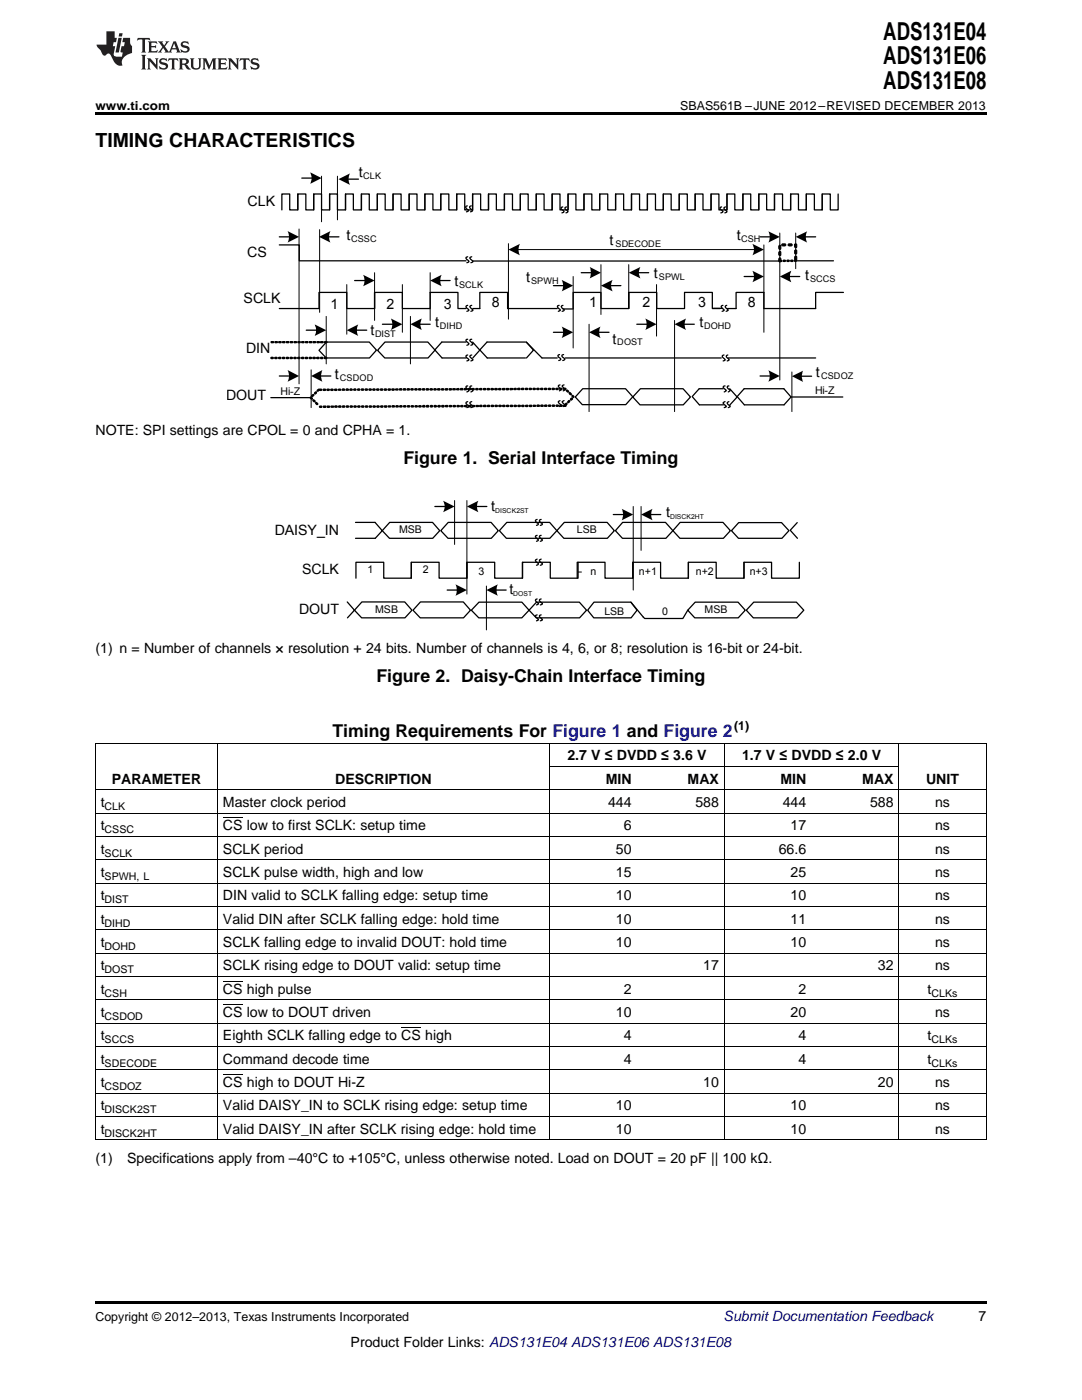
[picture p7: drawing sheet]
<svg xmlns="http://www.w3.org/2000/svg" width="216mm" height="279mm" viewBox="0 0 216 279" stroke-linecap="round" stroke-linejoin="round" font-family="sans-serif">
<path d="M19 259.7h177.8v.5h-177.8z" fill="#000"/>
<g fill="none" stroke="#000" stroke-width=".2">
<path d="M19 157.6h177.8M19 148.3h177.8M19.1 148.4v79.1M43.4 148.4v79.1M109.6 148.4v79.1M109.7 153h69.7M144.5 148.4v79.1M179.3 148.4v79.1M196.8 148.4v79.1M19 176.3h177.8M19 171.6h177.8M19 167h177.8"/>
<path d="M19 162.3h177.8M19 199.5h177.8M19 194.9h177.8M19 190.2h177.8M19 185.6h177.8M19 180.9h177.8M19 218.2h177.8M19 213.5h177.8M19 208.9h177.8M19 204.2h177.8M19 227.5h177.8M19 222.8h177.8"/>
</g>
<path d="M82.1 112.2v3.2h-5.5v-3.2h-5.6v3.2M93.2 112.2v3.2h-5.6v-3.2h-5.5v3.2M104.3 112.2v3.2h-5.6v-3.2h-5.5v3.2M115.3 112.2v3.2h-5.5v-3.2h-5.5v3.2M126.3 112.2v3.2h-5.6v-3.2h-5.5v3.2M137.4 112.2v3.2h-5.6v-3.2h-5.5v3.2M148.5 112.2v3.2h-5.6v-3.2h-5.5v3.2M159.5 112.2v3.2h-5.5v-3.2h-5.5v3.2" fill="none" stroke="#000" stroke-width=".25"/>
<path d="M77.8 104.3h8.5l1.4 1.6-1.4 1.5h-8.6l-1.4-1.5z" fill-rule="evenodd" fill="#fff"/>
<path d="M77.8 104.3h8.5l1.4 1.6-1.4 1.5h-8.6l-1.4-1.5z" fill="none" stroke="#000" stroke-width=".25"/>
<path d="M89.4 104.3h8.6l1.4 1.6-1.4 1.5h-8.6l-1.4-1.5z" fill-rule="evenodd" fill="#fff"/>
<path d="M89.4 104.3h8.6l1.4 1.6-1.4 1.5h-8.6l-1.4-1.5z" fill="none" stroke="#000" stroke-width=".25"/>
<path d="M101.1 104.3h8.6l1.4 1.6-1.4 1.5h-8.7l-1.4-1.5z" fill-rule="evenodd" fill="#fff"/>
<path d="M74.8 104.3l1.5 1.6-1.4 1.5M101.1 104.3h8.6l1.4 1.6-1.4 1.5h-8.7l-1.4-1.5z" fill="none" stroke="#000" stroke-width=".25"/>
<path d="M135.7 104.3h8.6l1.4 1.6-1.4 1.5h-8.6l-1.4-1.5z" fill-rule="evenodd" fill="#fff"/>
<path d="M135.7 104.3h8.6l1.4 1.6-1.4 1.5h-8.6l-1.4-1.5z" fill="none" stroke="#000" stroke-width=".25"/>
<path d="M124.2 104.3h8.6l1.5 1.6-1.4 1.5h-8.7l-1.4-1.5z" fill-rule="evenodd" fill="#fff"/>
<path d="M124.2 104.3h8.6l1.5 1.6-1.4 1.5h-8.7l-1.4-1.5z" fill="none" stroke="#000" stroke-width=".25"/>
<path d="M112.6 104.3h8.5l1.5 1.6-1.4 1.5h-8.7l-1.4-1.5z" fill-rule="evenodd" fill="#fff"/>
<path d="M70.9 104.3h3.9M70.9 107.4h4M112.6 104.3h8.5l1.5 1.6-1.4 1.5h-8.7l-1.4-1.5z" fill="none" stroke="#000" stroke-width=".25"/>
<path d="M72.2 120.1h8.6l1.4 1.7-1.4 1.5h-8.6l-1.5-1.5z" fill-rule="evenodd" fill="#fff"/>
<path d="M72.2 120.1h8.6l1.4 1.7-1.4 1.5h-8.6l-1.5-1.5z" fill="none" stroke="#000" stroke-width=".25"/>
<path d="M83.9 120.1h8.5l1.5 1.7-1.4 1.5h-8.6l-1.5-1.5z" fill-rule="evenodd" fill="#fff"/>
<path d="M83.9 120.1h8.5l1.5 1.7-1.4 1.5h-8.6l-1.5-1.5z" fill="none" stroke="#000" stroke-width=".25"/>
<path d="M95.6 120.2h8.5l1.5 1.6-1.5 1.5h-8.6l-1.4-1.5z" fill-rule="evenodd" fill="#fff"/>
<path d="M69.3 120.1l1.4 1.7-1.4 1.5M95.6 120.2h8.5l1.5 1.6-1.5 1.5h-8.6l-1.4-1.5z" fill="none" stroke="#000" stroke-width=".25"/>
<path d="M138.7 120.2h8.6l1.4 1.6-1.4 1.5h-8.7l-1.4-1.5z" fill-rule="evenodd" fill="#fff"/>
<path d="M138.7 120.2h8.6l1.4 1.6-1.4 1.5h-8.7l-1.4-1.5z" fill="none" stroke="#000" stroke-width=".25"/>
<path d="M118.5 120.2h7.4l1.2 1.6-1.2 1.5h-7.4l-1.2-1.5z" fill-rule="evenodd" fill="#fff"/>
<path d="M118.5 120.2h7.4l1.2 1.6-1.2 1.5h-7.4l-1.2-1.5z" fill="none" stroke="#000" stroke-width=".25"/>
<path d="M107.1 120.2h8.5l1.4 1.6-1.4 1.5h-8.6l-1.4-1.5z" fill-rule="evenodd" fill="#fff"/>
<path d="M107.1 120.2h8.5l1.4 1.6-1.4 1.5h-8.6l-1.4-1.5zM125.9 120.2l2.7 3.2h7.7l.9-1.6" fill="none" stroke="#000" stroke-width=".25"/>
<path d="M90.7 99.9v8.8M93.2 99.9v18.7" fill="none" stroke="#000" stroke-width=".2"/>
<path d="M86.8 101.1h2.2M94.9 101.1h2.2" fill="none" stroke="#000" stroke-width=".26"/>
<g fill="#000">
<path d="M88.4 99.9l2.3 1.2-2.3 1.1 .3-.8v-.6z" fill-rule="evenodd"/>
<path d="M93.2 101.1l2.3-1.2a2.35 2.35 0 0 0 0 2.3z" fill-rule="evenodd"/>
</g>
<path d="M150.4 120.2h8.5l1.5 1.6-1.4 1.5h-8.7l-1.4-1.5z" fill-rule="evenodd" fill="#fff"/>
<path d="M122.4 102.7h2.2M129.7 102.7h2.2M150.4 120.2h8.5l1.5 1.6-1.4 1.5h-8.7l-1.4-1.5z" fill="none" stroke="#000" stroke-width=".25"/>
<path d="M126.4 101.1v16.7M127.9 101.1v8.7" fill="none" stroke="#000" stroke-width=".2"/>
<g fill="#000">
<path d="M124.1 101.5l2.3 1.2-2.3 1.1 .2-.8v-.6z" fill-rule="evenodd"/>
<path d="M127.9 102.7l2.3-1.2-.2 .9v.8l.2 .6z" fill-rule="evenodd"/>
</g>
<path d="M147.4 104.3h8.5l1.5 1.6-1.4 1.5h-8.6l-1.4-1.5z" fill-rule="evenodd" fill="#fff"/>
<g fill="none" stroke="#000" stroke-width=".25">
<path d="M74.7 58.4v3.2h-5.5v-3.2h-5.5v3.2h-8M125.5 58.4v3.2h-5.6v-3.2h-5.5v3.2M74.7 61.6v-3.2h5.6v3.2h5.5v-3.2h5.6v3.2h1.6M93.3 60.9l-.3 .2v.2l.6 .6-.4 .2M94.1 60.9l-.2 .1a.42 .42 0 0 0-.1 .5 .42 .42 0 0 0 .5 .2v.3l-.3 .1M107.2 119.5a.32 .32 0 0 0-.4 .3 .32 .32 0 0 0 .3 .4l.3 .3-.3 .2M107.2 111.6l-.3 .1a.48 .48 0 0 0 .4 .7l.1 .2-.3 .2M107.2 106.8l-.3 .1a.74 .74 0 0 0 .5 .9l-.3 .2M107.2 103.7a.32 .32 0 0 0-.4 .2 .32 .32 0 0 0 .3 .4l.3 .3-.3 .2M108 119.5l-.4 .2v.2l.6 .6-.4 .2M108 111.6l-.4 .1v.3l.6 .6-.4 .2M108 106.8l-.4 .2v.2l.6 .6-.4 .2"/>
<path d="M108 103.7l-.4 .1v.2l.6 .6-.4 .2M147.4 104.3h8.5l1.5 1.6-1.4 1.5h-8.6l-1.4-1.5zM159.1 104.3l-1.4 1.5 1.4 1.6M107.2 122.7l-.3 .1a.74 .74 0 0 0 .5 .8l-.3 .3M108 122.7l-.4 .1v.3l.6 .5v.2l-.4 .1"/>
</g>
<path d="M69.2 56.8v9.9M97.1 117v8.7M115.3 114.2h.7" fill="none" stroke="#000" stroke-width=".2"/>
<path d="M89.2 117.8h2.2M98.8 117.8h2.2" fill="none" stroke="#000" stroke-width=".26"/>
<g fill="#000">
<path d="M90.9 116.6l2.3 1.2-2.3 1.1 .2-.8v-.9z" fill-rule="evenodd"/>
<path d="M97.1 117.8l2.2-1.2-.2 .9v.9l.2 .5z" fill-rule="evenodd"/>
</g>
<path d="M65.1 68.3h8.6l1.4 1.6-1.4 1.5h-8.6l-1.4-1.5z" fill-rule="evenodd" fill="#fff"/>
<path d="M55.7 48.9h4v3.2h33.3M93.3 51.2l-.3 .2v.2l.6 .6-.4 .2M94.1 51.2l-.3 .2v.1l.6 .7-.4 .2M94.3 52.1h61.3M136.6 58.4v3.2h-5.6v-3.2h-5.5v3.2M65.1 68.3h8.6l1.4 1.6-1.4 1.5h-8.6l-1.4-1.5zM145.1 61.6h1.8" fill="none" stroke="#000" stroke-width=".25"/>
<path d="M76.8 68.3h8.6l1.4 1.6-1.4 1.5h-8.6l-1.5-1.5z" fill-rule="evenodd" fill="#fff"/>
<g fill="none" stroke="#000" stroke-width=".25">
<path d="M54.1 71.4l.3-.1 .1 .1-.3 .2zM54.1 68.2l.5 .1-.1 .1h-.4zM54.8 71.4l.4-.1 .1 .1-.4 .2zM54.9 68.2h.4v.2h-.4zM55.6 71.4l.3-.1 .2 .1-.4 .2zM55.7 68.2h.4v.2h-.4zM56.4 71.4l.3-.1 .1 .1-.3 .2zM56.4 68.2h.4v.2h-.4zM57.1 71.4l.4-.1 .1 .1-.4 .2zM57.2 68.2h.4v.2h-.4zM57.9 71.4l.3-.1 .2 .1-.4 .2zM57.9 68.2l.5 .1v.1h-.5z"/>
<path d="M58.7 71.4l.3-.1 .1 .1-.4 .2zM58.7 68.2h.4v.2h-.4zM59.4 71.4l.4-.1 .1 .1-.4 .2zM59.5 68.2h.4v.2h-.4zM60.2 71.4l.3-.1 .1 .1-.3 .2zM60.2 68.2h.4v.2h-.4zM60.9 71.4l.4-.1 .1 .2h-.5zM61 68.2h.4v.2h-.4zM61.7 71.4l.3-.1 .2 .1-.4 .2zM61.7 68.2l.5 .1v.1h-.5zM62.4 71.4l.4-.1 .1 .1-.3 .2zM62.5 68.2l.5 .1-.1 .1h-.4z"/>
<path d="M63.1 71.4l.2-.1 .4 .1-.1 .2zM63.3 68.2h.4v.2h-.4zM64 68.2l.5 .1v.1h-.5zM64 71.3l.5 .1-.5 .2zM64.7 71.4l.1-.1 .4 .1-.1 .2zM64.8 68.2h.4v.2h-.4zM76.8 68.3h8.6l1.4 1.6-1.4 1.5h-8.6l-1.5-1.5z"/>
</g>
<g fill="#000">
<path d="M64.7 71.4l.1-.1 .4 .1-.1 .2zM64 71.3l.5 .1-.5 .2zM63.1 71.4l.2-.1 .4 .1-.1 .2zM62.4 71.4l.4-.1 .1 .1-.3 .2zM61.7 71.4l.3-.1 .2 .1-.4 .2zM60.9 71.4l.4-.1 .1 .2h-.5zM60.2 71.4l.3-.1 .1 .1-.3 .2zM59.4 71.4l.4-.1 .1 .1-.4 .2zM58.7 71.4l.3-.1 .1 .1-.4 .2zM57.9 71.4l.3-.1 .2 .1-.4 .2zM57.1 71.4l.4-.1 .1 .1-.4 .2zM56.4 71.4l.3-.1 .1 .1-.3 .2zM55.6 71.4l.3-.1 .2 .1-.4 .2zM54.8 71.4l.4-.1 .1 .1-.4 .2zM54.1 71.4l.3-.1 .1 .1-.3 .2z" fill-rule="evenodd"/>
<path d="M64.8 68.2h.4v.2h-.4zM64 68.2l.5 .1v.1h-.5zM63.3 68.2h.4v.2h-.4zM62.5 68.2l.5 .1-.1 .1h-.4zM61.7 68.2l.5 .1v.1h-.5zM61 68.2h.4v.2h-.4zM60.2 68.2h.4v.2h-.4zM59.5 68.2h.4v.2h-.4zM58.7 68.2h.4v.2h-.4zM57.9 68.2l.5 .1v.1h-.5zM57.2 68.2h.4v.2h-.4zM56.4 68.2h.4v.2h-.4zM55.7 68.2h.4v.2h-.4zM54.9 68.2h.4v.2h-.4zM54.1 68.2l.5 .1-.1 .1h-.4z" fill-rule="evenodd"/>
</g>
<path d="M116.3 77.6h8.5l1.5 1.6-1.4 1.6h-8.7l-1.4-1.6z" fill-rule="evenodd" fill="#fff"/>
<path d="M116.3 77.6h8.5l1.5 1.6-1.4 1.6h-8.7l-1.4-1.6z" fill="none" stroke="#000" stroke-width=".25"/>
<path d="M127.8 77.6h8.5l1.5 1.6-1.5 1.6h-8.6l-1.4-1.6z" fill-rule="evenodd" fill="#fff"/>
<g fill="none" stroke="#000" stroke-width=".25">
<path d="M59.4 38.7v3.2h-1.6v-3.2h-1.6v3.2M62.6 38.7v3.2h-1.6v-3.2h-1.6v3.2M65.8 38.7v3.2h-1.6v-3.2h-1.6v3.2M68.9 38.7v3.2h-1.6v-3.2h-1.5v3.2M72.1 38.7v3.2h-1.6v-3.2h-1.6v3.2M75.3 38.7v3.2h-1.6v-3.2h-1.6v3.2M78.4 38.7v3.2h-1.5v-3.2h-1.6v3.2M81.6 38.7v3.2h-1.6v-3.2h-1.6v3.2M84.8 38.7v3.2h-1.6v-3.2h-1.6v3.2M88 38.7v3.2h-1.6v-3.2h-1.6v3.2M91.1 38.7v3.2h-1.5v-3.2h-1.6v3.2M94.3 38.7v3.2h-1.6v-3.2h-1.6v3.2"/>
<path d="M97.5 38.7v3.2h-1.6v-3.2h-1.6v3.2M100.7 38.7v3.2h-1.7v-3.2h-1.5v3.2M103.8 38.7v3.2h-1.5v-3.2h-1.6v3.2M107 38.7v3.2h-1.6v-3.2h-1.6v3.2M110.2 38.7v3.2h-1.6v-3.2h-1.6v3.2M113.4 38.7v3.2h-1.7v-3.2h-1.5v3.2M116.5 38.7v3.2h-1.6v-3.2h-1.5v3.2M119.7 38.7v3.2h-1.6v-3.2h-1.6v3.2M122.8 38.7v3.2h-1.5v-3.2h-1.6v3.2M126 38.7v3.2h-1.6v-3.2h-1.6v3.2M129.2 38.7v3.2h-1.6v-3.2h-1.6v3.2M132.4 38.7v3.2h-1.6v-3.2h-1.6v3.2"/>
<path d="M135.5 38.7v3.2h-1.6v-3.2h-1.5v3.2M138.7 38.7v3.2h-1.6v-3.2h-1.6v3.2M141.9 38.7v3.2h-1.6v-3.2h-1.6v3.2M145.1 38.7v3.2h-1.7v-3.2h-1.5v3.2M148.2 38.7v3.2h-1.6v-3.2h-1.5v3.2M151.4 38.7v3.2h-1.6v-3.2h-1.6v3.2M154.5 38.7v3.2h-1.5v-3.2h-1.6v3.2M157.8 38.7v3.2h-1.7v-3.2h-1.6v3.2M160.9 38.7v3.2h-1.6v-3.2h-1.5v3.2M164.1 38.7v3.2h-1.6v-3.2h-1.6v3.2M167.2 38.7v3.2h-1.5v-3.2h-1.6v3.2M93.2 41.1l-.2 .1a.48 .48 0 0 0 .4 .6l.1 .3-.4 .2"/>
<path d="M94 41.1l-.3 .2v.1l.6 .6-.4 .3M110.4 57h2.2M112.3 41.3l-.3 .1v.2l.5 .6-.4 .3M113.1 41.3l-.3 .1a.48 .48 0 0 0 .4 .7l.2 .1-.5 .3M116 54.4h2.2M121.6 57h2.3M127.2 54.4h2.2M136.6 58.4h5.5v3.2h1.6M144 41.3l-.3 .1v.2l.6 .6-.5 .3M144.8 41.3l-.3 .1v.2l.6 .6-.5 .3M155.6 51.9h.3l.1 .3h-.5zM156.4 51.9l.3 .2-.1 .1-.3-.1z"/>
<path d="M157 52l.4-.1 .1 .2-.4 .1zM157.8 52l.3-.1 .2 .2-.5 .1zM158.6 51.9h.3v.2h-.3zM158.8 52.1h7.5M168.3 58.4h-5.5v3.2h-10.4v-3.2h-5.5v3.2M54 79.4h8M61.9 79.3l.4 .1v.3h-.2zM62.2 78.9l.3-.2 .1 .1-.3 .3zM62.5 79.8l.3 .2v.2h-.2zM62.8 78.4l.3-.2-.1 .4h-.2zM63.3 77.9l.3-.2 .1 .1-.3 .3zM63.7 77.7h.4l.1 .1-.3 .1z"/>
<path d="M64.5 77.7h.5v.2h-.4zM65.3 77.7h.3l.1 .1-.4 .1zM66 77.7h.4l.1 .1-.4 .1zM66.8 77.7h.3l.1 .1-.3 .1zM67.5 77.7h.4l.1 .1-.5 .1zM68.4 77.6h.2l.1 .3h-.4zM69.2 77.6h.2l.1 .3h-.4zM69.9 77.6h.3l.1 .2-.5 .1zM70.7 77.6l.4 .1-.4 .2-.1-.1zM71.4 77.6l.4 .1-.4 .2-.1-.2zM72.1 77.7l.4-.1 .1 .1-.4 .2zM72.9 77.7l.3-.1 .1 .1-.3 .2z"/>
<path d="M73.6 77.7l.4-.1 .1 .1-.4 .2zM74.4 77.7l.3-.1 .2 .1-.4 .2zM75.2 77.7l.3-.1 .1 .1-.3 .2zM75.9 77.7l.4-.1 .1 .1-.4 .2zM76.7 77.7l.3-.1 .2 .1-.4 .2zM77.5 77.7l.4-.1v.1l-.4 .2zM78.2 77.6h.4l.1 .1-.4 .2zM79 77.6h.4v.1l-.4 .1zM79.7 77.6h.4l.1 .1-.5 .1zM80.5 77.6h.3l.2 .1-.5 .1zM81.3 77.6h.3l.1 .1-.4 .1zM82 77.6h.4v.2h-.4z"/>
<path d="M82.8 77.6h.3l.2 .1-.4 .1zM83.5 77.6h.4l.1 .1-.4 .1zM84.3 77.6h.3l.2 .1-.4 .1-.2-.1zM85.1 77.6h.3l.1 .1-.4 .1zM85.8 77.6h.4l.1 .1-.4 .1-.2-.1zM86.6 77.6l.5 .1-.5 .1zM87.3 77.6h.4l.1 .1-.4 .1zM88.1 77.6l.5 .1-.4 .1zM88.8 77.6h.5v.2h-.5zM89.6 77.6h.5v.1l-.4 .1zM90.4 77.6h.4v.2h-.4zM91.2 77.6l.3-.1 .1 .2-.4 .1z"/>
<path d="M91.9 77.6l.4-.1 .1 .3h-.5zM92.6 77.6l.4-.1 .2 .2-.6 .1zM93 68.3h-4.8l-1.4 1.5 1.4 1.6h4.8M93.3 67.7l-.3 .1v.3l.6 .5-.4 .3M93.3 70.8l-.3 .2v.2l.6 .6-.4 .2M93.3 77l-.3 .2v.2l.6 .6-.4 .2M93.4 77.6h.5v.1l-.4 .1zM94.1 67.7l-.2 .1-.1 .2 .6 .6-.4 .3M94.1 70.8l-.3 .3 .6 .7-.4 .2M94.1 77l-.2 .1-.1 .2 .6 .7-.4 .2M94.2 77.6l.3-.1 .1 .2-.3 .1zM94.3 68.3l1.4 1.6-1.4 1.5"/>
<path d="M94.3 61.6h1.4v-3.2h5.6v3.2h9.9M94.9 77.6h.5v.1l-.4 .1zM95.7 77.6l.4-.1 .1 .2-.4 .1zM96.5 77.6h.4v.1l-.4 .1zM97.2 77.6l.4-.1 .1 .2-.4 .1zM98 77.6l.5 .1-.4 .1zM98.7 77.6h.5v.1l-.4 .1zM99.5 77.6h.5l-.2 .2h-.2zM100.2 77.6l.5-.1v.2l-.3 .1zM101 77.5h.5v.2h-.5zM101.8 77.5h.5v.2l-.4 .1zM102.6 77.5h.4v.2h-.4z"/>
<path d="M103.3 77.5h.4v.2h-.4zM104.1 77.5h.3l.1 .1-.4 .1zM104.8 77.5h.4l.1 .1-.4 .1zM104.8 68.3h-7.6l-1.5 1.5 1.5 1.6h7.6M105.1 71.4l1.4-1.5-1.5-1.6 3.1 3.1h3.1M105.6 77.5h.3l.2 .1-.4 .1zM106.4 77.5h.3l.1 .1-.3 .1zM107.1 77.5h.4l.1 .1-.4 .1zM107.9 77.5h.3l.2 .1-.4 .1zM108.7 77.5h.3l.1 .1-.4 .1zM109.4 77.5h.4l.1 .1-.4 .1zM110.2 77.5h.3l.1 .1-.3 .1z"/>
<path d="M110.9 77.5l.5 .1-.1 .1h-.3zM111.6 60.9l-.3 .1-.1 .3 .6 .6-.4 .2M111.7 77.6h.5l-.2 .1h-.2zM111.7 70.8h-.3a.48 .48 0 0 0 .4 .7l.1 .3-.4 .1M111.7 76.8l-.2 .1a.48 .48 0 0 0 .4 .7l.1 .2-.4 .2M111.7 79.9a.32 .32 0 0 0-.3 .3 .32 .32 0 0 0 .3 .4l.3 .3-.4 .2M112.3 60.9l-.2 .1a.48 .48 0 0 0 .4 .7v.3l-.3 .1M112.4 61.7h2M112.5 77.5h.4v.2h-.4zM112.5 70.8h-.3l-.1 .3 .6 .6-.4 .2M112.5 76.8l-.2 .1a.48 .48 0 0 0 .4 .7l.1 .2-.4 .2M112.5 79.9l-.2 .2a.48 .48 0 0 0 .4 .7l.1 .2-.4 .1"/>
<path d="M112.8 71.4h31.1M113.1 77.9l.3 .1v.2h-.2zM113.5 79.9l.2 .2-.3 .3-.1-.2zM113.6 78.4l.4 .3-.2 .1zM114 79.4h.2v.3l-.3 .2-.1-.2zM114.2 78.9l.3 .2v.2h-.2zM127.8 77.6h8.5l1.5 1.6-1.5 1.6h-8.6l-1.4-1.6zM142.3 61.5h1.8M144.3 60.9l-.4 .2v.2l.6 .6-.4 .2M144.3 77.6h-4.8l-1.4 1.5 1.5 1.7h4.7M144.5 70.8l-.4 .2v.2l.6 .6-.4 .2M144.7 77l-.3 .1a.45 .45 0 0 0 0 .4 .45 .45 0 0 0 .4 .3l.1 .2-.4 .2"/>
<path d="M145 60.9l-.3 .2v.2l.6 .6-.4 .2M145.2 70.8l-.3 .2v.2l.3 .3a.29 .29 0 0 1 .3 .3 .29 .29 0 0 1-.4 .2M145.3 71.4h17.5M145.4 77l-.2 .1a.5 .5 0 0 0 .4 .7l.1 .2-.4 .2M145.6 77.6l1.5 1.6-1.4 1.6M148.5 77.6h7.9l1.4 1.6-1.4 1.6h-7.9l-1.4-1.7zM157.8 79.2h10.4M63 80.3l.4 .3-.2 .1zM63.7 81.1h.5l-.1 .2h-.2zM64.5 81.1h.5v.2h-.4zM65.3 81.1h.4v.2h-.4zM66.1 81.1h.4v.2h-.4z"/>
<path d="M66.8 81.1l.4-.1 .1 .1-.1 .2h-.4zM67.6 81.1l.3-.1 .1 .3h-.4zM68.4 81.1l.3-.1 .1 .1-.4 .2zM69.1 81.1l.4-.1 .1 .1-.4 .2zM69.9 81.1l.3-.1 .1 .1-.3 .2zM70.6 81.1l.4-.1 .1 .1-.4 .2zM71.4 81.1l.3-.1 .2 .1-.4 .2zM72.2 81.1l.3-.1 .1 .1-.4 .2zM72.9 81.1l.4-.1 .1 .1-.4 .2zM73.7 81.1l.3-.1 .2 .1-.4 .2zM74.4 81.1l.4-.1 .1 .1-.4 .2zM75.2 81.1h.5l-.2 .2h-.2z"/>
<path d="M75.9 81.1h.5l-.1 .2h-.2zM76.7 81h.5v.2l-.4 .1zM77.5 81l.5 .1-.1 .1h-.4zM78.3 81h.3l.1 .1v.1h-.4zM79 81h.4v.2h-.4zM79.8 81h.3l.1 .1-.4 .1zM80.5 81h.4l.1 .1-.4 .1zM81.3 81h.3l.2 .1-.4 .1zM82.1 81h.3l.1 .1-.3 .1zM82.8 81h.4l.1 .1-.4 .1zM83.5 81h.4l.2 .1-.4 .1zM84.4 81l.3-.1 .1 .2-.4 .1z"/>
<path d="M85.1 81l.4-.1v.3h-.4zM85.9 81l.3-.1 .1 .2-.3 .1zM86.6 81l.4-.1 .1 .2-.1 .1h-.3zM87.3 81.1l.2-.2 .4 .2-.2 .1zM88.2 81l.3-.1 .1 .2-.1 .1h-.3zM88.9 81l.4-.1 .1 .2-.4 .1zM89.7 81l.5 .1-.5 .1zM90.4 81l.4-.1 .1 .2h-.5zM91.2 81l.5 .1-.4 .1zM91.9 81l.4-.1 .1 .2h-.5zM92.7 81l.5 .1-.4 .1-.2-.1zM93.3 80.2l-.3 .1v.2l.6 .6-.4 .2"/>
<path d="M93.5 80.9h.4v.2l-.4 .1zM94.1 80.2h-.2a.42 .42 0 0 0-.1 .5 .42 .42 0 0 0 .5 .2v.3l-.3 .1M94.2 80.9h.4l.1 .2-.4 .1zM95 80.9h.4v.2h-.4zM95.7 80.9h.4l.1 .2h-.5zM96.5 80.9h.5v.2h-.5zM97.3 80.9h.3l.1 .2h-.4zM98 80.9h.5v.2h-.4zM98.8 80.9h.4l.1 .1-.4 .1zM99.6 80.9l.5 .1-.5 .1zM100.3 80.9h.4l.1 .2h-.4zM101.1 80.9h.3l.1 .1-.3 .1z"/>
<path d="M101.8 80.9h.5v.2h-.4zM102.6 80.9h.3l.2 .1-.4 .1zM103.4 80.9h.4v.2h-.4zM104.1 80.9h.4l.1 .1-.4 .1zM104.9 80.9h.4v.1l-.3 .1zM105.6 80.9h.5v.1l-.4 .1zM106.4 80.9h.4l.1 .1-.5 .1zM107.2 80.9l.3-.1 .1 .2-.4 .1zM107.9 80.9l.4-.1 .1 .2-.5 .1zM108.7 80.9l.3-.1 .2 .2-.5 .1zM109.5 80.9l.3-.1 .1 .2-.4 .1zM110.2 80.9l.4-.1 .1 .2-.4 .1z"/>
<path d="M111 80.9l.3-.1 .1 .2-.3 .1zM111.7 80.9l.4-.1 .1 .2-.4 .1zM112.5 80.9l.3-.1 .2 .2-.4 .1zM112.9 80.5h.2v.2l-.3 .2-.1-.1zM144.7 80.2l-.3 .1a.4 .4 0 0 0 0 .4 .4 .4 0 0 0 .4 .2l.1 .3-.4 .1M145.4 80.2a.32 .32 0 0 0-.3 .2 .32 .32 0 0 0 .3 .4l.1 .1a.25 .25 0 0 1 .2 .3 .25 .25 0 0 1-.4 .1"/>
</g>
<g fill="#000">
<path d="M61.9 34.4l2.3 1.1-2.3 1.2 .3-.9v-.6z" fill-rule="evenodd"/>
<path d="M67.5 35.8l2.3-1.2a2.35 2.35 0 0 0 0 2.3z" fill-rule="evenodd"/>
<path d="M57.4 46.1l2.3 1.2-2.3 1.1a2.35 2.35 0 0 0 0-2.3z" fill-rule="evenodd"/>
<path d="M63.7 47.3l2.2-1.2a2.35 2.35 0 0 0 0 2.3z" fill-rule="evenodd"/>
<path d="M72.5 54.8l2.2 1.2-2.2 1.1a2.35 2.35 0 0 0 0-2.3z" fill-rule="evenodd"/>
<path d="M85.8 56l2.3-1.2-.2 .9v.9l.2 .5z" fill-rule="evenodd"/>
<path d="M101.5 49.8l2.2-1.1a2.35 2.35 0 0 0 0 2.3z" fill-rule="evenodd"/>
<path d="M112.1 55.9l2.3 1.1-2.3 1.1a2.35 2.35 0 0 0 0-2.2z" fill-rule="evenodd"/>
<path d="M119.9 57l2.3-1.1-.3 .8v.6l.3 .8z" fill-rule="evenodd"/>
<path d="M117.7 53.3l2.2 1.1-2.2 1.2a2.7 2.7 0 0 0 0-2.3z" fill-rule="evenodd"/>
<path d="M125.5 54.4l2.3-1.1-.3 .8v.6l.3 .9z" fill-rule="evenodd"/>
<path d="M150.1 54l2.3 1.2-2.3 1.1 .3-.8v-.6z" fill-rule="evenodd"/>
<path d="M150.1 48.7l2.3 1.1-2.3 1.2 .3-.9v-.6z" fill-rule="evenodd"/>
<path d="M155.5 51.5l.3 .1v.5l-.2 .2-.2-.2zM155.5 50.2l.3 .1v.6l-.2 .1-.2-.2zM155.5 49h.3v.6l-.1 .2-.3-.2zM156 48.8l.1-.1h.6l.1 .2-.2 .2h-.4zM157.3 48.8l.1-.1h.6l.1 .2-.2 .2h-.4zM158.5 48.8l.1-.1 .4 .1-.1 .6-.3-.1v-.4l.2 .2-.3-.1zM158.6 50l.2-.1 .2 .1v.6l-.1 .1-.3-.1zM158.7 51.1l.3 .1v.6l-.2 .2-.2-.2v-.6z" fill-rule="evenodd"/>
<path d="M155.6 51.9h.3l.1 .3h-.5zM156.4 51.9l.3 .2-.1 .1-.3-.1zM157 52l.4-.1 .1 .2-.4 .1zM157.8 52l.3-.1 .2 .2-.5 .1zM158.6 51.9h.3v.2h-.3z" fill-rule="evenodd"/>
<path d="M153.3 46.2l2.3 1.1-2.3 1.1a2.27 2.27 0 0 0 0-2.2z" fill-rule="evenodd"/>
<path d="M155.6 55.2l2.3-1.2-.3 .9 .1 .9 .2 .5z" fill-rule="evenodd"/>
<path d="M158.8 47.3l2.3-1.1-.3 .8v.9l.3 .5z" fill-rule="evenodd"/>
<path d="M57.4 73.9l2.3 1.1-2.3 1.2a2.43 2.43 0 0 0 0-2.3z" fill-rule="evenodd"/>
<path d="M62.1 75l2.2-1.1-.2 .8 .2 1.5z" fill-rule="evenodd"/>
<path d="M63.3 77.9l.3-.2 .1 .1-.3 .3zM62.8 78.4l.3-.2-.1 .4h-.2zM62.2 78.9l.3-.2 .1 .1-.3 .3zM61.9 79.3l.4 .1v.3h-.2zM62.5 79.8l.3 .2v.2h-.2zM63 80.3l.4 .3-.2 .1z" fill-rule="evenodd"/>
<path d="M62.8 64.8l2.3 1.1-2.3 1.1 .3-.8-.1-.9z" fill-rule="evenodd"/>
<path d="M69.2 65.9l2.3-1.1-.3 .8 .1 .9 .2 .5z" fill-rule="evenodd"/>
<path d="M78 63.6l2.3 1.1-2.3 1.2a2.35 2.35 0 0 0 0-2.3z" fill-rule="evenodd"/>
<path d="M81.9 64.7l2.2-1.1-.2 .8v.6l.2 .9z" fill-rule="evenodd"/>
<path d="M112.5 77.5h.4v.2h-.4zM111.7 77.6h.5l-.2 .1h-.2zM110.9 77.5l.5 .1-.1 .1h-.3zM110.2 77.5h.3l.1 .1-.3 .1zM109.4 77.5h.4l.1 .1-.4 .1zM108.7 77.5h.3l.1 .1-.4 .1zM107.9 77.5h.3l.2 .1-.4 .1zM107.1 77.5h.4l.1 .1-.4 .1zM106.4 77.5h.3l.1 .1-.3 .1zM105.6 77.5h.3l.2 .1-.4 .1zM104.8 77.5h.4l.1 .1-.4 .1zM104.1 77.5h.3l.1 .1-.4 .1zM103.3 77.5h.4v.2h-.4zM102.6 77.5h.4v.2h-.4zM101.8 77.5h.5v.2l-.4 .1zM101 77.5h.5v.2h-.5zM100.2 77.6l.5-.1v.2l-.3 .1zM99.5 77.6h.5l-.2 .2h-.2zM98.7 77.6h.5v.1l-.4 .1zM98 77.6l.5 .1-.4 .1zM97.2 77.6l.4-.1 .1 .2-.4 .1zM96.5 77.6h.4v.1l-.4 .1zM95.7 77.6l.4-.1 .1 .2-.4 .1zM94.9 77.6h.5v.1l-.4 .1zM94.2 77.6l.3-.1 .1 .2-.3 .1zM93.4 77.6h.5v.1l-.4 .1zM92.6 77.6l.4-.1 .2 .2-.6 .1zM91.9 77.6l.4-.1 .1 .3h-.5zM91.2 77.6l.3-.1 .1 .2-.4 .1zM90.4 77.6h.4v.2h-.4zM89.6 77.6h.5v.1l-.4 .1zM88.8 77.6h.5v.2h-.5zM88.1 77.6l.5 .1-.4 .1zM87.3 77.6h.4l.1 .1-.4 .1zM86.6 77.6l.5 .1-.5 .1zM85.8 77.6h.4l.1 .1-.4 .1-.2-.1zM85.1 77.6h.3l.1 .1-.4 .1zM84.3 77.6h.3l.2 .1-.4 .1-.2-.1zM83.5 77.6h.4l.1 .1-.4 .1zM82.8 77.6h.3l.2 .1-.4 .1zM82 77.6h.4v.2h-.4zM81.3 77.6h.3l.1 .1-.4 .1zM80.5 77.6h.3l.2 .1-.5 .1zM79.7 77.6h.4l.1 .1-.5 .1zM79 77.6h.4v.1l-.4 .1zM78.2 77.6h.4l.1 .1-.4 .2zM77.5 77.7l.4-.1v.1l-.4 .2zM76.7 77.7l.3-.1 .2 .1-.4 .2zM75.9 77.7l.4-.1 .1 .1-.4 .2zM75.2 77.7l.3-.1 .1 .1-.3 .2zM74.4 77.7l.3-.1 .2 .1-.4 .2zM73.6 77.7l.4-.1 .1 .1-.4 .2zM72.9 77.7l.3-.1 .1 .1-.3 .2zM72.1 77.7l.4-.1 .1 .1-.4 .2zM71.4 77.6l.4 .1-.4 .2-.1-.2zM70.7 77.6l.4 .1-.4 .2-.1-.1zM69.9 77.6h.3l.1 .2-.5 .1zM69.2 77.6h.2l.1 .3h-.4zM68.4 77.6h.2l.1 .3h-.4zM67.5 77.7h.4l.1 .1-.5 .1zM66.8 77.7h.3l.1 .1-.3 .1zM66 77.7h.4l.1 .1-.4 .1zM65.3 77.7h.3l.1 .1-.4 .1zM64.5 77.7h.5v.2h-.4zM63.7 77.7h.4l.1 .1-.3 .1z" fill-rule="evenodd"/>
<path d="M112.1 65.2l2.3 1.1-2.3 1.2a2.35 2.35 0 0 0 0-2.3z" fill-rule="evenodd"/>
<path d="M117.5 66.3l2.3-1.1-.2 .8v.9l.2 .6z" fill-rule="evenodd"/>
<path d="M128.8 63.6l2.2 1.1-2.2 1.2 .2-.9v-.8z" fill-rule="evenodd"/>
<path d="M134.6 64.7l2.3-1.1a2.35 2.35 0 0 0 0 2.3z" fill-rule="evenodd"/>
<path d="M153.3 73.9l2.3 1.1-2.3 1.2a2.35 2.35 0 0 0 0-2.3z" fill-rule="evenodd"/>
<path d="M158 75.1l2.3-1.1-.3 .8v.6l.3 .8z" fill-rule="evenodd"/>
<path d="M112.9 80.5h.2v.2l-.3 .2-.1-.1zM113.5 79.9l.2 .2-.3 .3-.1-.2zM114 79.4h.2v.3l-.3 .2-.1-.2zM114.2 78.9l.3 .2v.2h-.2zM113.6 78.4l.4 .3-.2 .1zM113.1 77.9l.3 .1v.2h-.2z" fill-rule="evenodd"/>
<path d="M112.5 80.9l.3-.1 .2 .2-.4 .1zM111.7 80.9l.4-.1 .1 .2-.4 .1zM111 80.9l.3-.1 .1 .2-.3 .1zM110.2 80.9l.4-.1 .1 .2-.4 .1zM109.5 80.9l.3-.1 .1 .2-.4 .1zM108.7 80.9l.3-.1 .2 .2-.5 .1zM107.9 80.9l.4-.1 .1 .2-.5 .1zM107.2 80.9l.3-.1 .1 .2-.4 .1zM106.4 80.9h.4l.1 .1-.5 .1zM105.6 80.9h.5v.1l-.4 .1zM104.9 80.9h.4v.1l-.3 .1zM104.1 80.9h.4l.1 .1-.4 .1zM103.4 80.9h.4v.2h-.4zM102.6 80.9h.3l.2 .1-.4 .1zM101.8 80.9h.5v.2h-.4zM101.1 80.9h.3l.1 .1-.3 .1zM100.3 80.9h.4l.1 .2h-.4zM99.6 80.9l.5 .1-.5 .1zM98.8 80.9h.4l.1 .1-.4 .1zM98 80.9h.5v.2h-.4zM97.3 80.9h.3l.1 .2h-.4zM96.5 80.9h.5v.2h-.5zM95.7 80.9h.4l.1 .2h-.5zM95 80.9h.4v.2h-.4zM94.2 80.9h.4l.1 .2-.4 .1zM93.5 80.9h.4v.2l-.4 .1zM92.7 81l.5 .1-.4 .1-.2-.1zM91.9 81l.4-.1 .1 .2h-.5zM91.2 81l.5 .1-.4 .1zM90.4 81l.4-.1 .1 .2h-.5zM89.7 81l.5 .1-.5 .1zM88.9 81l.4-.1 .1 .2-.4 .1zM88.2 81l.3-.1 .1 .2-.1 .1h-.3zM87.3 81.1l.2-.2 .4 .2-.2 .1zM86.6 81l.4-.1 .1 .2-.1 .1h-.3zM85.9 81l.3-.1 .1 .2-.3 .1zM85.1 81l.4-.1v.3h-.4zM84.4 81l.3-.1 .1 .2-.4 .1zM83.5 81h.4l.2 .1-.4 .1zM82.8 81h.4l.1 .1-.4 .1zM82.1 81h.3l.1 .1-.3 .1zM81.3 81h.3l.2 .1-.4 .1zM80.5 81h.4l.1 .1-.4 .1zM79.8 81h.3l.1 .1-.4 .1zM79 81h.4v.2h-.4zM78.3 81h.3l.1 .1v.1h-.4zM77.5 81l.5 .1-.1 .1h-.4zM76.7 81h.5v.2l-.4 .1zM75.9 81.1h.5l-.1 .2h-.2zM75.2 81.1h.5l-.2 .2h-.2zM74.4 81.1l.4-.1 .1 .1-.4 .2zM73.7 81.1l.3-.1 .2 .1-.4 .2zM72.9 81.1l.4-.1 .1 .1-.4 .2zM72.2 81.1l.3-.1 .1 .1-.4 .2zM71.4 81.1l.3-.1 .2 .1-.4 .2zM70.6 81.1l.4-.1 .1 .1-.4 .2zM69.9 81.1l.3-.1 .1 .1-.3 .2zM69.1 81.1l.4-.1 .1 .1-.4 .2zM68.4 81.1l.3-.1 .1 .1-.4 .2zM67.6 81.1l.3-.1 .1 .3h-.4zM66.8 81.1l.4-.1 .1 .1-.1 .2h-.4zM66.1 81.1h.4v.2h-.4zM65.3 81.1h.4v.2h-.4zM64.5 81.1h.5v.2h-.4zM63.7 81.1h.5l-.1 .2h-.2z" fill-rule="evenodd"/>
</g>
<g fill="none" stroke="#000" stroke-width=".2">
<path d="M64.2 35.2v9.1M67.3 35.2v8.7M59.7 45.7v30.9M63.8 45.8v16.5M74.7 54.4v9.5M80.3 56.8v9.5M85.8 54.4v9.5M101.5 48.6v15.1M103.2 49.8h47.5M114.4 55.2v14.3M119.9 52.8v10M125.5 52.8v8.8"/>
<path d="M131 56.8v10.3M152.4 48.9v17.4M155.5 50.2l.3 .1v.6l-.2 .1-.2-.2zM155.5 49h.3v.6l-.1 .2-.3-.2zM155.5 51.5l.3 .1v.5l-.2 .2-.2-.2zM155.6 46.5v29.3M156 48.8l.1-.1h.6l.1 .2-.2 .2h-.4zM157.3 48.8l.1-.1h.6l.1 .2-.2 .2h-.4zM158.5 48.8l.1-.1 .4 .1-.1 .6-.3-.1v-.4l.2 .2-.3-.1zM158.6 50l.2-.1 .2 .1v.6l-.1 .1-.3-.1zM158.7 51.1l.3 .1v.6l-.2 .2-.2-.2v-.6zM158.8 46.5v7.1"/>
<path d="M62.1 73.8v7.5M65.1 63.1v9.5M81.9 63.1v9.5M117.5 64.7v17.5M134.6 63.9v18.3M158 74.2v8"/>
</g>
<g fill="none" stroke="#000" stroke-width=".26">
<path d="M60.2 35.5h2.3M69.3 35.8h2.2M55.7 47.3h2.2M65.3 47.3h2.3M70.8 56h2.2M87.6 56h2.2M148.5 55.2h2.2M151.7 47.3h2.2M157.3 55.2h2.3M160.5 47.3h2.3M55.7 75h2.2M61.1 65.9h2.3"/>
<path d="M63.8 75h2.2M70.9 65.9h2.3M76.3 64.7h2.3M83.6 64.7h2.2M110.4 66.3h2.2M119.3 66.3h2.2M127.1 64.7h2.2M136.3 64.7h2.2M151.7 75h2.2M159.7 75.1h2.2"/>
</g>
<path d="M19 22.5h177.8v.5h-177.8z" fill="#000"/>
<g fill="#231f20">
<path d="M27.5 7.6l-.1 .5 .4-.2h.6v.1v2.1l-.2 .4h1l-.3-.4v-2.1l.1-.1h.5l.5 .2-.2-.5zM29.5 8.3l.2 .3v1.5l-.2 .4h1.8l.2-.6a1.04 1.04 0 0 1-1.3 .2v-.7h.6l.3 .2v-.6l-.3 .2h-.6v-.6l.8-.1 .4 .3-.2-.5zM31.5 8.3l.9 1.1-.9 1.1h.8l-.2-.2 .5-.7 .4 .7-.2 .2h1.5l-.1-.2 .1-.4h.9l.1 .4-.2 .2h1l-.3-.3-.7-1.9h-.5l-.9 2-.8-1 .9-1h-.8l.1 .3-.3 .5-.4-.6 .2-.2zM34.7 8.6l.4 1h-.7zM36.3 8.4a.63 .63 0 0 0-.2 .7 .63 .63 0 0 0 .6 .4l.6 .2 .1 .2a.75 .75 0 0 1-.7 .4 .75 .75 0 0 1-.6-.5l.1 .7 .1-.1a1.11 1.11 0 0 0 1.5-.6 1.13 1.13 0 0 0-1.2-.8l-.1-.4a1.04 1.04 0 0 1 1.2 .2l-.2-.5-.1 .1-.5-.2zM28.2 10.9l.2 .4v2.2l-.2 .4h1l-.3-.4v-2.2l.3-.4zM29.3 11.6l.3 .4v1.5l-.3 .4h.8l-.2-.4v-1.3l1.5 1.7v-1.9l.2-.4h-.7l.2 .4v.9l-1.1-1.3zM32 11.8a.62 .62 0 0 0-.2 .7 .62 .62 0 0 0 .6 .4l.6 .1 .1 .3a.76 .76 0 0 1-.7 .3 .76 .76 0 0 1-.6-.4l.1 .7 .1-.1a1.11 1.11 0 0 0 1.5-.6 1.13 1.13 0 0 0-1.2-.8l-.1-.4a1.04 1.04 0 0 1 1.2 .2l-.2-.6-.1 .1-.5-.1zM33.7 11.6l-.2 .6a.61 .61 0 0 1 .8-.3v1.6l-.2 .4h.9l-.2-.4v-1.6a.63 .63 0 0 1 .8 .3l-.2-.6zM35.6 11.6l.3 .4v1.5l-.3 .4h1l-.2-.2v-.8l.5 .2a.76 .76 0 0 0 1.2 .7l-1-1a.58 .58 0 0 0 .6-.5 .58 .58 0 0 0-.5-.6zM36.4 11.9h.1a.45 .45 0 0 1 .5 .1 .45 .45 0 0 1 .1 .5l-.7 .2zM37.9 11.6l.2 .2a2.17 2.17 0 0 0 .3 1.9 .99 .99 0 0 0 1.6-.6v-1.1l.2-.4h-.7l.2 .2a1.92 1.92 0 0 1-.2 1.8 .6 .6 0 0 1-.9-.5v-1.1l.2-.4zM40.4 11.6l.2 .4v1.5l-.2 .4h.7l-.2-.4v-1.4l.8 1.8 .8-1.8v1.4l-.2 .4h.9l-.2-.4v-1.5l.2-.4h-.8l-.6 1.5-.6-1.5zM43.4 11.6l.2 .4v1.5l-.2 .4h1.8l.2-.6a1.04 1.04 0 0 1-1.3 .1v-.6h.5l.4 .2v-.6l-.4 .2h-.5v-.7h.8l.3 .3-.1-.6zM45.5 11.6l.2 .4v1.5l-.2 .4h.7l-.2-.4v-1.3l1.5 1.7v-1.9l.2-.4h-.7l.2 .4v.9l-1.1-1.3zM47.9 11.6l-.1 .6a.61 .61 0 0 1 .8-.3v1.6l-.3 .4h1l-.3-.4 .1-1.6a.63 .63 0 0 1 .7 .3l-.1-.6zM50.2 11.8a.62 .62 0 0 0-.2 .7 .62 .62 0 0 0 .6 .4l.6 .1 .2 .3a.76 .76 0 0 1-.8 .3 .76 .76 0 0 1-.6-.4l.1 .7 .2-.1a1.11 1.11 0 0 0 1.5-.6 1.13 1.13 0 0 0-1.3-.8l-.1-.4a1.04 1.04 0 0 1 1.2 .2l-.1-.6-.2 .1-.5-.1z"/>
<path d="M21.2 6.3v2.6h-1.9l.1 .4 .7 .9a.91 .91 0 0 0 1 .8 .56 .56 0 0 1 .5-.3 .56 .56 0 0 1 .5 .3l.4 .8a1.53 1.53 0 0 0 1.9 1.2 1.54 1.54 0 0 1 1-2.1l.9-.3v-1.4a1.52 1.52 0 0 1-.3-1.6h-1.4l-.2 .8h.5l-.2 .8h-.4l-.2 1v.2l.4 .1-.2 .8a1.93 1.93 0 0 1-1.6-.3l.3-1.8h-.5l.2-.8h.4l.2-.8h-.4v-1.3zM23.6 7.6l-.6 2.9h.7l.6-2.9zM23.8 6.6l-.1 .7h.6l.2-.7z"/>
</g>
<path d="M44.5 163.2h3.9M44.5 195.8h3.9M44.5 214.5h3.9M44.5 200.5h3.9M80.1 205.2h3.9" fill="none" stroke="#000" stroke-width=".2"/>
<g font-size="4.9">
<text x="176.2" y="7.9">ADS131E04</text>
<text x="176.2" y="12.8">ADS131E06</text>
<text x="176.2" y="17.8">ADS131E08</text>
</g>
<text font-size="3.9" x="19" y="29.3">TIMING CHARACTERISTICS</text>
<g font-size="3.5">
<text x="80.5" y="92.6">Figure 1. Serial Interface Timing</text>
<text x="75.1" y="136.2">Figure 2. Daisy-Chain Interface Timing</text>
<text x="66.3" y="147.1">Timing Requirements For Figure 1 and Figure 2</text>
</g>
<g font-size="2.8">
<text x="71.6" y="35.4">t</text>
<text x="49.4" y="41.1">CLK</text>
<text x="69.1" y="47.9">t</text>
<text x="147" y="47.9">t</text>
<text x="49.3" y="51.3">CS</text>
<text x="121.6" y="48.9">t</text>
<text x="90.7" y="57">t</text>
<text x="105" y="56.2">t</text>
<text x="130.5" y="55.5">t</text>
<text x="160.7" y="55.9">t</text>
<text x="48.6" y="60.6">SCLK</text>
<text x="66" y="61.6">1</text>
<text x="77.1" y="61.6">2</text>
<text x="86.9" y="65.3">t</text>
<text x="88.6" y="61.6">3</text>
<text x="98.1" y="61.2">8</text>
<text x="117.5" y="61.2">1</text>
<text x="128.2" y="61.2">2</text>
<text x="139.3" y="61.2">3</text>
<text x="139.6" y="65.3">t</text>
<text x="149.2" y="61.2">8</text>
<text x="49.1" y="70.5">DIN</text>
<text x="73.9" y="67">t</text>
<text x="122.2" y="68.6">t</text>
<text x="66.8" y="75.7">t</text>
<text x="162.8" y="75.3">t</text>
<text x="45.1" y="79.8">DOUT</text>
<text x="19" y="86.8">NOTE: SPI settings are CPOL = 0 and CPHA = 1.</text>
<text x="54.8" y="106.7">DAISY_IN</text>
<text x="98" y="102">t</text>
<text x="132.9" y="103.2">t</text>
<text x="60.3" y="114.6">SCLK</text>
<text x="101.6" y="118.6">t</text>
<text x="59.7" y="122.6">DOUT</text>
<text x="19" y="130.4">(1) n = Number of channels × resolution + 24 bits. Number of channels is 4, 6, or 8; resolution is 16-bit or 24-bit.</text>
<text x="113.2" y="151.8">2.7 V ≤ DVDD ≤ 3.6 V</text>
<text x="148.1" y="151.8">1.7 V ≤ DVDD ≤ 2.0 V</text>
<text x="20.1" y="161.1">t</text>
<text x="22.3" y="156.4">PARAMETER</text>
<text x="44.5" y="161.1">Master clock period</text>
<text x="66.9" y="156.4">DESCRIPTION</text>
<text x="120.9" y="156.4">MIN</text>
<text x="121.3" y="161.1">444</text>
<text x="137.2" y="156.4">MAX</text>
<text x="138.7" y="161.1">588</text>
<text x="155.7" y="156.4">MIN</text>
<text x="156.2" y="161.1">444</text>
<text x="172" y="156.4">MAX</text>
<text x="173.6" y="161.1">588</text>
<text x="184.8" y="156.4">UNIT</text>
<text x="186.6" y="161.1">ns</text>
<text x="20.1" y="165.7">t</text>
<text x="44.5" y="165.7">CS low to first SCLK: setup time</text>
<text x="124.5" y="165.7">6</text>
<text x="157.8" y="165.7">17</text>
<text x="186.6" y="165.7">ns</text>
<text x="20.1" y="170.4">t</text>
<text x="44.5" y="170.4">SCLK period</text>
<text x="122.9" y="170.4">50</text>
<text x="155.4" y="170.4">66.6</text>
<text x="186.6" y="170.4">ns</text>
<text x="20.1" y="175">t</text>
<text x="20.1" y="179.7">t</text>
<text x="44.5" y="175">SCLK pulse width, high and low</text>
<text x="44.5" y="179.7">DIN valid to SCLK falling edge: setup time</text>
<text x="122.9" y="175">15</text>
<text x="122.9" y="179.7">10</text>
<text x="157.8" y="175">25</text>
<text x="157.8" y="179.7">10</text>
<text x="186.6" y="175">ns</text>
<text x="186.6" y="179.7">ns</text>
<text x="20.1" y="184.4">t</text>
<text x="44.5" y="184.4">Valid DIN after SCLK falling edge: hold time</text>
<text x="122.9" y="184.4">10</text>
<text x="157.8" y="184.4">11</text>
<text x="186.6" y="184.4">ns</text>
<text x="20.1" y="189">t</text>
<text x="44.5" y="189">SCLK falling edge to invalid DOUT: hold time</text>
<text x="122.9" y="189">10</text>
<text x="157.8" y="189">10</text>
<text x="186.6" y="189">ns</text>
<text x="20.1" y="193.7">t</text>
<text x="44.5" y="193.7">SCLK rising edge to DOUT valid: setup time</text>
<text x="140.3" y="193.7">17</text>
<text x="175.2" y="193.7">32</text>
<text x="186.6" y="193.7">ns</text>
<text x="20.1" y="198.3">t</text>
<text x="20.1" y="203">t</text>
<text x="44.5" y="198.3">CS high pulse</text>
<text x="44.5" y="203">CS low to DOUT driven</text>
<text x="122.9" y="203">10</text>
<text x="124.5" y="198.3">2</text>
<text x="157.8" y="203">20</text>
<text x="159.3" y="198.3">2</text>
<text x="185.1" y="198.3">t</text>
<text x="186.6" y="203">ns</text>
<text x="20.1" y="207.6">t</text>
<text x="44.5" y="207.6">Eighth SCLK falling edge to CS high</text>
<text x="124.5" y="207.6">4</text>
<text x="159.3" y="207.6">4</text>
<text x="185.1" y="207.6">t</text>
<text x="20.1" y="212.3">t</text>
<text x="44.5" y="212.3">Command decode time</text>
<text x="124.5" y="212.3">4</text>
<text x="159.3" y="212.3">4</text>
<text x="185.1" y="212.3">t</text>
<text x="20.1" y="217">t</text>
<text x="20.1" y="221.6">t</text>
<text x="44.5" y="217">CS high to DOUT Hi-Z</text>
<text x="44.5" y="221.6">Valid DAISY_IN to SCLK rising edge: setup time</text>
<text x="122.9" y="221.6">10</text>
<text x="140.3" y="217">10</text>
<text x="157.8" y="221.6">10</text>
<text x="175.2" y="217">20</text>
<text x="186.6" y="217">ns</text>
<text x="186.6" y="221.6">ns</text>
<text x="20.1" y="226.3">t</text>
<text x="44.5" y="226.3">Valid DAISY_IN after SCLK rising edge: hold time</text>
<text x="122.9" y="226.3">10</text>
<text x="157.8" y="226.3">10</text>
<text x="186.6" y="226.3">ns</text>
<text x="19" y="232.1">(1)</text>
<text x="25.4" y="232.1">Specifications apply from –40°C to +105°C, unless otherwise noted. Load on DOUT = 20 pF || 100 kΩ.</text>
<text x="195.3" y="263.6">7</text>
<text x="70" y="268.9">Product Folder Links: ADS131E04 ADS131E06 ADS131E08</text>
</g>
<text font-size="2.8" fill="#0000c8" x="144.4" y="263.6">Submit Documentation Feedback</text>
<g font-size="2.5">
<text x="19" y="21.9">www.ti.com</text>
<text x="135.7" y="21.9">SBAS561B –JUNE 2012–REVISED DECEMBER 2013</text>
<text x="146.5" y="145.7">(1)</text>
<text x="19" y="263.6">Copyright © 2012–2013, Texas Instruments Incorporated</text>
</g>
<g font-size="2.1">
<text x="55.9" y="78.8">Hi-Z</text>
<text x="162.6" y="78.6">Hi-Z</text>
<text x="79.6" y="106.5">MSB</text>
<text x="115.1" y="106.5">LSB</text>
<text x="73.3" y="114.4">1</text>
<text x="84.4" y="114.4">2</text>
<text x="95.5" y="114.8">3</text>
<text x="117.8" y="114.8">n</text>
<text x="127.5" y="114.8">n+1</text>
<text x="138.8" y="114.8">n+2</text>
<text x="149.6" y="114.8">n+3</text>
<text x="74.9" y="122.3">MSB</text>
<text x="120.6" y="122.8">LSB</text>
<text x="132.1" y="122.8">0</text>
<text x="140.6" y="122.3">MSB</text>
<text x="20.9" y="161.6">CLK</text>
<text x="20.9" y="166.3">CSSC</text>
<text x="20.9" y="171">SCLK</text>
<text x="20.9" y="175.6">SPWH, L</text>
<text x="20.9" y="180.3">DIST</text>
<text x="20.9" y="184.9">DIHD</text>
<text x="20.9" y="189.6">DOHD</text>
<text x="20.9" y="194.2">DOST</text>
<text x="20.9" y="198.9">CSH</text>
<text x="20.9" y="203.6">CSDOD</text>
<text x="185.9" y="198.9">CLKs</text>
<text x="20.9" y="208.2">SCCS</text>
<text x="185.9" y="208.2">CLKs</text>
<text x="20.9" y="212.9">SDECODE</text>
<text x="185.9" y="212.9">CLKs</text>
<text x="20.9" y="217.5">CSDOZ</text>
<text x="20.9" y="222.2">DISCK2ST</text>
<text x="20.9" y="226.8">DISCK2HT</text>
</g>
<g font-size="1.8">
<text x="72.5" y="35.8">CLK</text>
<text x="70.1" y="48.3">CSSC</text>
<text x="122.8" y="49.3">SDECODE</text>
<text x="147.9" y="48.3">CSH</text>
<text x="91.6" y="57.4">SCLK</text>
<text x="106" y="56.6">SPWH</text>
<text x="131.5" y="55.8">SPWL</text>
<text x="161.7" y="56.2">SCCS</text>
<text x="87.8" y="65.7">DIHD</text>
<text x="140.5" y="65.7">DOHD</text>
<text x="74.8" y="67.3">DIST</text>
<text x="123.2" y="68.9">DOST</text>
<text x="67.8" y="76.1">CSDOD</text>
<text x="163.9" y="75.6">CSDOZ</text>
</g>
<g font-size="1.4">
<text x="98.8" y="102.3">DISCK2ST</text>
<text x="133.7" y="103.5">DISCK2HT</text>
<text x="102.4" y="118.9">DOST</text>
</g>
</svg>
